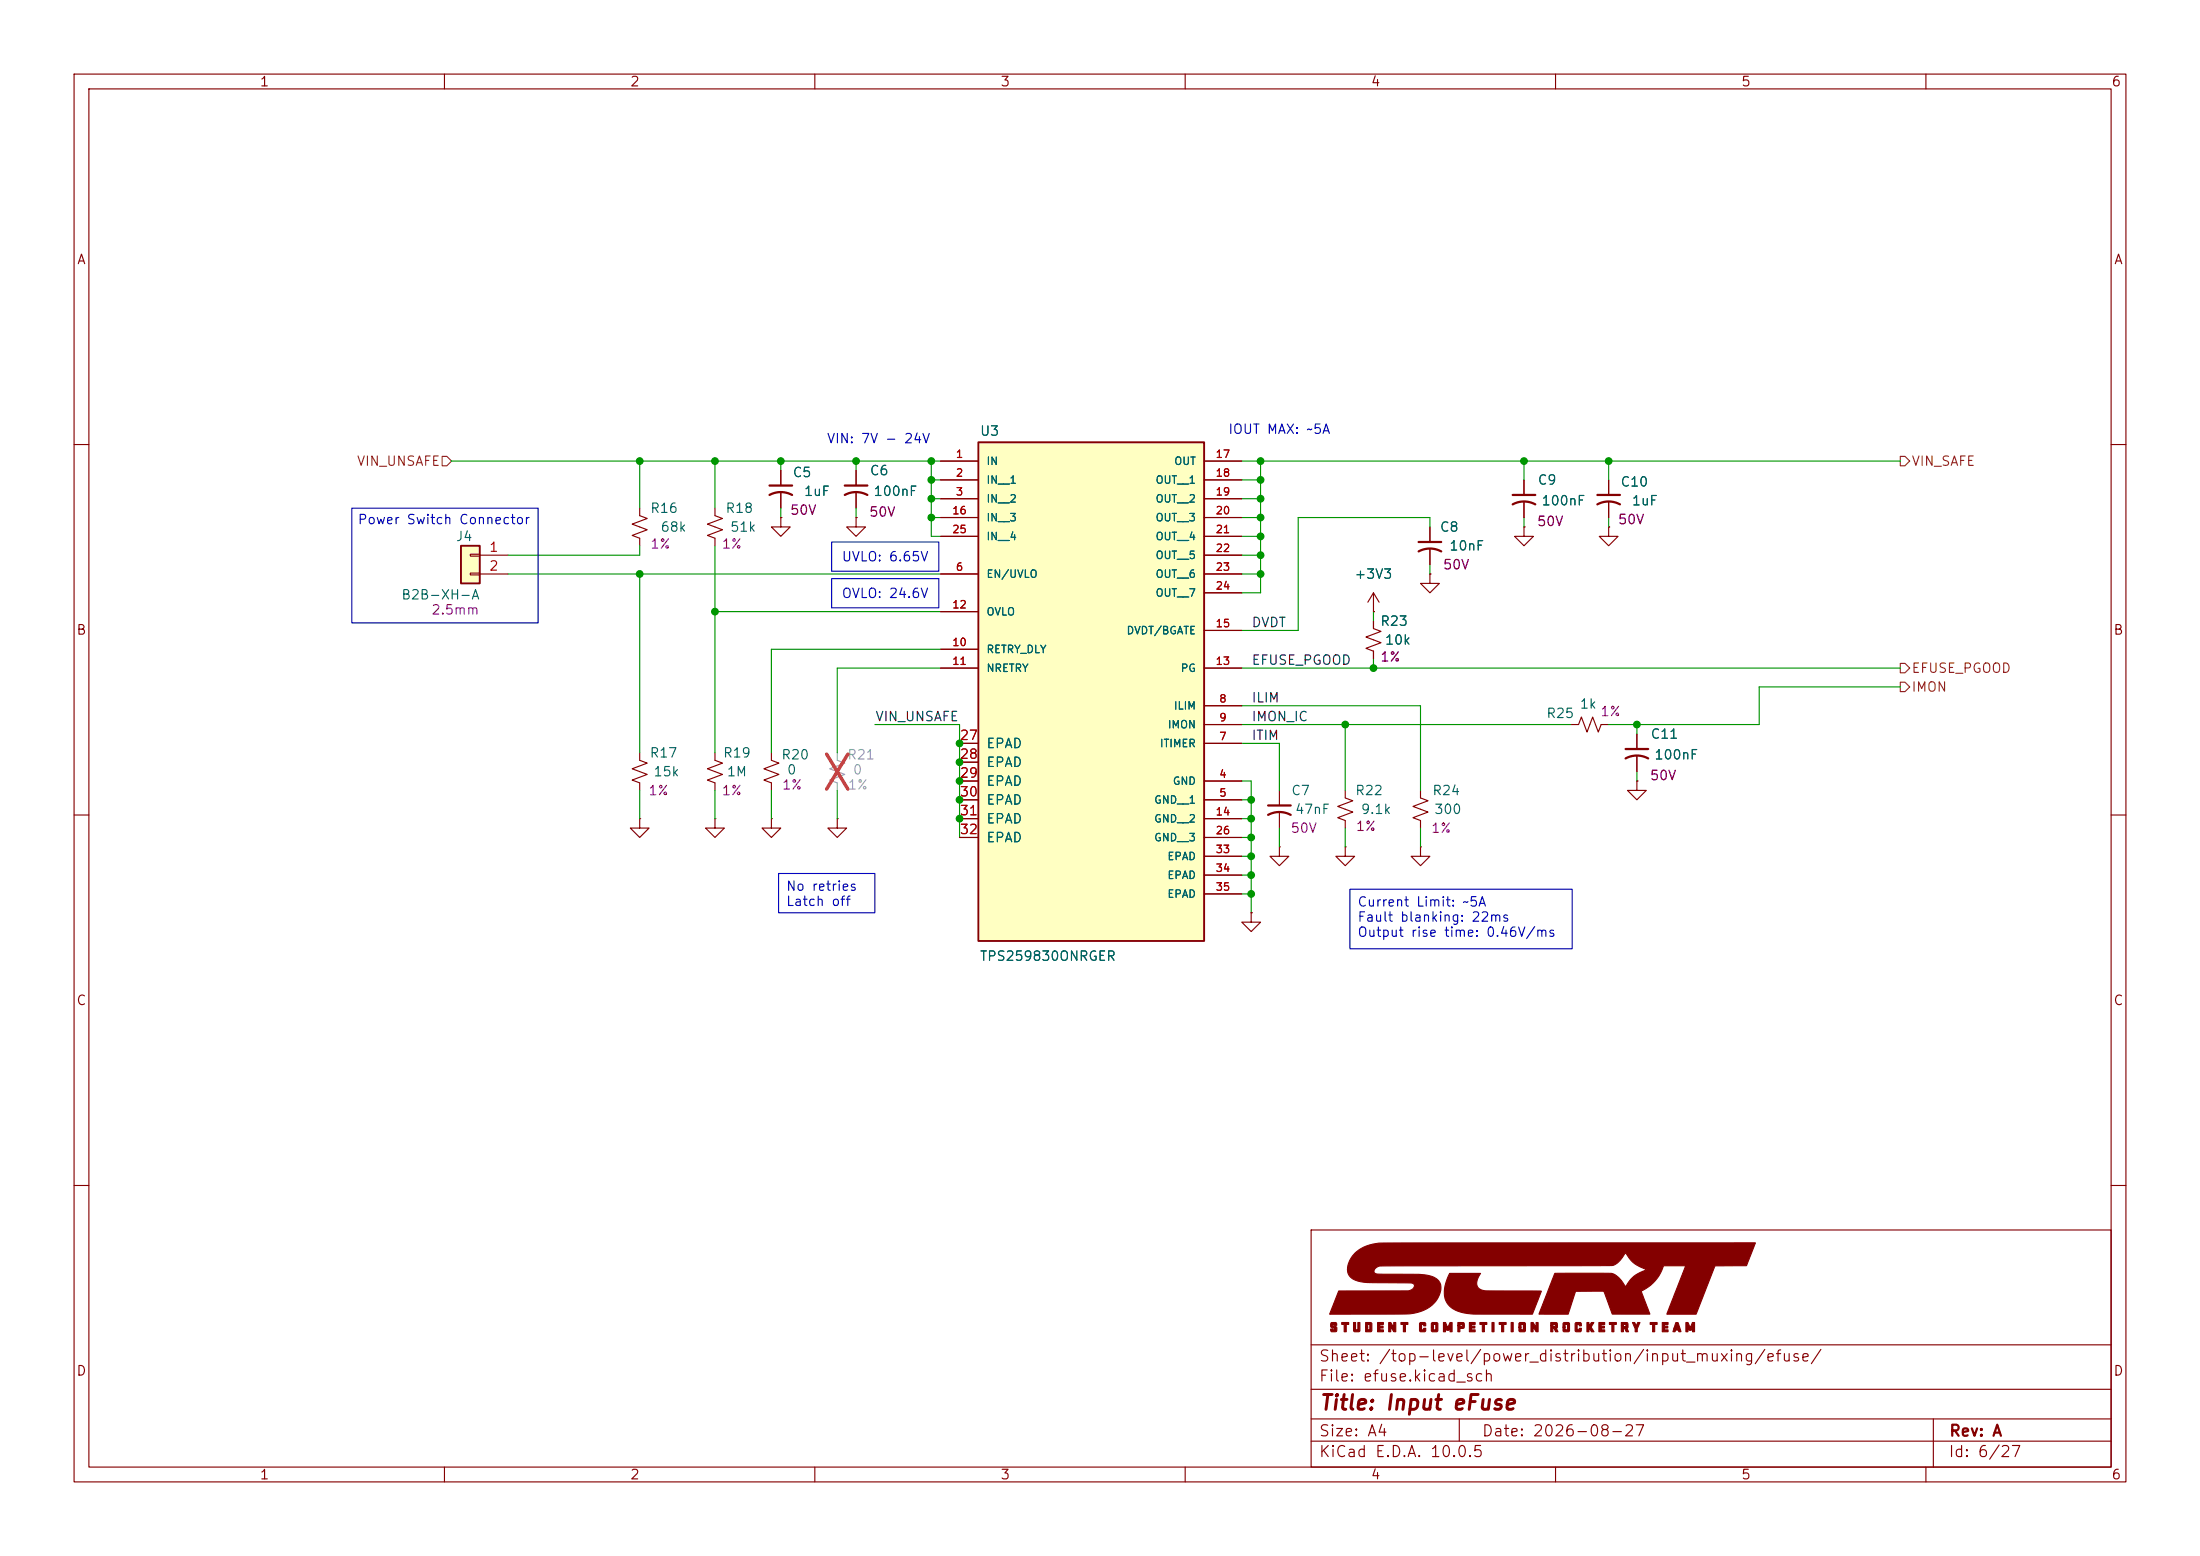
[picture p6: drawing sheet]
<svg xmlns="http://www.w3.org/2000/svg" width="297mm" height="210mm" viewBox="0 0 297 210" stroke-linecap="round" stroke-linejoin="round" font-family="sans-serif">
<g fill="none" stroke="#840000" stroke-width=".15">
<path d="M10 10h277v190h-277zM12 12h273v186h-273zM60 10v2M110 10v2M160 10v2M210 10v2M260 10v2M10 60h2M86.4 68.6v1l1 .4-2.1 .7 2.1 .8-2.1 .8 1.1 .3v1.1M193 71.1v2.1M193 74.2v2M205.7 64.8v2"/>
<path d="M205.7 67.8v2.1M217.2 64.8v2M217.2 67.8v2.1M285 60h2M185.4 82.6h.1M185.4 80l-.7 1.3M185.4 80l.8 1.3M185.4 80v2.6M10 110h2M113 110.5v1.3h1.3l-1.3 1.2-1.2-1.2h1.2M113 110.5h.1M285 110h2"/>
<path d="M10 160h2M177 166h108v32h-108zM285 160h2M60 198v2M110 198v2M160 198v2M177 194.5h108M177 191.5h108M177 187.5h108M177 181.5h108M197 191.5v3M210 198v2"/>
<path d="M260 198v2M261 191.5v6.5"/>
</g>
<g fill="#840000" stroke="#840000" stroke-width=".15">
<path d="M179.7 178.5h.6l.1 .1 .1 .3-.6-.1v.1l.1 .1a.41 .41 0 0 1 .5 .2 .41 .41 0 0 1-.2 .5h-.5l-.2-.1v-.2l.6 .1v-.2h-.1a.42 .42 0 0 1-.5-.3 .42 .42 0 0 1 .1-.5z"/>
<path d="M181.1 178.5h1v.3h-.4v.9h-.2v-.9h-.4z"/>
<path d="M182.7 178.5h.3v1h.3v-1h.3v1.1l-.1 .1h-.7l-.1-.1z"/>
<path d="M184.4 178.5h.7l.1 .1v1l-.1 .1h-.7v-.6h.2v.4h.3v-.7h-.3v.3h-.2z"/>
<path d="M186 178.5h.8v.3h-.5v.2h.4v.2h-.4v.3h.5v.2h-.8z"/>
<path d="M187.5 178.5h.3l.4 .7v-.7h.2v1.2h-.2l-.4-.6-.1 .6h-.2z"/>
<path d="M189.1 178.5h1v.3h-.4v.9h-.2v-.9h-.4z"/>
<path d="M191.8 178.5h.6l.1 .1v.3h-.3v-.1h-.3v.7h.3v-.2h.3v.3l-.1 .1h-.6l-.2-.1v-1z"/>
<path d="M193.3 178.5h.7l.1 .1v1l-.1 .1h-.7l-.1-.1v-.5h.3v.4h.3v-.7h-.3v.3h-.3v-.5z"/>
<path d="M194.9 178.5h.3l.3 .7 .3-.7h.2v1.2h-.2v-.6l-.2 .4h-.3l-.2-.4v.6h-.2z"/>
<path d="M196.8 178.5h.4a.37 .37 0 0 1 .4 .1 .37 .37 0 0 1 .1 .4l-.1 .3h-.5v.4h-.3v-.8h.3v.1h.3v-.2h-.3v.1h-.3z"/>
<path d="M198.4 178.5h.7v.3h-.5v.2h.5v.2h-.5v.3h.5v.2h-.7z"/>
<path d="M199.8 178.5h.9v.3h-.3v.9h-.3v-.9h-.3z"/>
<path d="M201.4 178.5h.3v1.2h-.3z"/>
<path d="M202.4 178.5h.9v.3h-.3v.9h-.3v-.9h-.3z"/>
<path d="M204 178.5h.3v1.2h-.3z"/>
<path d="M205.2 178.5h.6l.1 .1v1l-.1 .1h-.6l-.1-.1v-.5h.2v.4h.4v-.7h-.4v.3h-.2v-.5z"/>
<path d="M206.7 178.5h.3l.4 .7v-.7h.2v1.2h-.2l-.4-.6v.6h-.3z"/>
<path d="M209.4 178.5h.3a.34 .34 0 0 1 .4 0 .34 .34 0 0 1 .2 .4v.3l-.2 .1 .2 .4h-.3l-.2-.4h-.2v.4h-.2v-.8h.2v.1h.4v-.2h-.4v.1h-.2z"/>
<path d="M211.1 178.5h.7l.1 .1v1l-.1 .1h-.7l-.1-.1v-.5h.3v.4h.3v-.7h-.3v.3h-.3v-.5z"/>
<path d="M212.8 178.5h.6l.1 .1v.3h-.3v-.1h-.3v.7h.3v-.2h.3v.3l-.1 .1h-.6l-.2-.1v-1z"/>
<path d="M214.2 178.5h.3v.5l.3-.5h.4l-.4 .6 .4 .6h-.3l-.4-.5v.5h-.3z"/>
<path d="M215.9 178.5h.7v.3h-.5v.2h.5v.2h-.5v.3h.5v.2h-.7z"/>
<path d="M217.3 178.5h.9v.3h-.3v.9h-.3v-.9h-.3z"/>
<path d="M218.9 178.5h.4a.34 .34 0 0 1 .4 0 .34 .34 0 0 1 .1 .4v.3l-.2 .1 .3 .4h-.4l-.2-.4h-.1v.4h-.3v-.8h.3v.1h.3v-.2h-.3v.1h-.3z"/>
<path d="M220.4 178.5h.3l.2 .5 .2-.5h.3l-.4 .8v.4h-.2v-.4z"/>
<path d="M222.8 178.5h.9v.3h-.3v.9h-.3v-.9h-.3z"/>
<path d="M224.4 178.5h.8v.3h-.5v.2h.4v.2h-.4v.3h.5v.2h-.8z"/>
<path d="M226.2 178.5h.3l.4 1.2a.25 .25 0 0 1-.3-.2h-.4a.22 .22 0 0 1-.1 .2 .22 .22 0 0 1-.2 0l.1-.5h.5l-.1-.3-.1 .3h-.3z"/>
<path d="M227.6 178.5h.3l.3 .7 .3-.7h.3v1.2h-.3v-.6l-.2 .4h-.2l-.2-.4v.6h-.3z"/>
<path d="M182.8 169.2a6.3 6.3 0 0 1 4.6-1.4l49.6-.1-1.2 3.1h-4.3l-2.5 6.6h-4l2.6-6.6h-3a5.6 5.6 0 0 1-3 3.5l1.1 3.1h-5l-1.1-2.9a.24 .24 0 0 0-.1-.2 .24 .24 0 0 0-.3 0h-3.5l-1 3.1h-3.9l2.1-5.5h7.6a3.5 3.5 0 0 1 2 1.8 4.6 4.6 0 0 1 2.7-2.3 4.5 4.5 0 0 1-2.7-2.3h-.1a2.78 2.78 0 0 1-1.7 1.7l-31.3 .1a.88 .88 0 0 0-.9 .8 .93 .93 0 0 0 1 .3h3.2a10.5 10.5 0 0 1 3.9 .4 1.67 1.67 0 0 1 .7 2.4 4.7 4.7 0 0 1-4 2.5l-10.8 .1 1.2-3.2h9.4a.69 .69 0 0 0 .8-.9 2.61 2.61 0 0 0-1.6-.2h-4.4a4.5 4.5 0 0 1-2.6-.8 2.26 2.26 0 0 1 .3-2.8z"/>
<path d="M195.7 171.9h4.2a1.52 1.52 0 0 0-.2 2l.3 .2a28.8 28.8 0 0 0 5.2 .1l2.9 .1-1.2 3.1h-5.8a11.3 11.3 0 0 1-4.6-.6 2.92 2.92 0 0 1-1.2-3.9z"/>
</g>
<path d="M191.5 74.4a3.2 3.2 0 0 1 3.1 0M191.5 73.2h3.1M204.2 68.1a3.2 3.2 0 0 1 3.1 0M204.2 66.8h3.1M215.6 68.1a3.2 3.2 0 0 1 3.1 0M215.6 66.8h3.1" fill="none" stroke="#840000" stroke-width=".3"/>
<path d="M62.2 73.7h2.6v5h-2.6z" fill="#ffffc2"/>
<path d="M62.2 73.7h2.6v5h-2.6z" fill="none" stroke="#840000" stroke-width=".25"/>
<g fill="none" stroke="#840000" stroke-width=".15">
<path d="M63.5 74.8h1.3v.3h-1.3zM63.5 77.3h1.3v.3h-1.3zM64.8 74.9h3.8M64.8 77.5h3.8M105.4 63.5v2M105.4 66.5v2.1M193 77.5v1.2h1.3l-1.3 1.3-1.2-1.3h1.2M193 77.5h.1M205.7 71.1v1.3h1.3l-1.3 1.3-1.2-1.3h1.2M205.7 71.1h.1M172.7 106.7v2M172.7 109.7v2.1"/>
<path d="M168.9 123.2v1.3h1.3l-1.3 1.2-1.3-1.2h1.3M168.9 123.2h.1"/>
</g>
<path d="M103.9 66.8a3.2 3.2 0 0 1 3 0M103.9 65.5h3M171.2 110a3.2 3.2 0 0 1 3 0M171.2 108.7h3" fill="none" stroke="#840000" stroke-width=".3"/>
<path d="M132.1 59.7h30.5v67.3h-30.5z" fill="#ffffc2"/>
<path d="M132.1 59.7h30.5v67.3h-30.5z" fill="none" stroke="#840000" stroke-width=".25"/>
<g fill="none" stroke="#840000" stroke-width=".15">
<path d="M96.5 68.6v1l1 .4-2 .7 2 .8-2 .8 1 .3v1.1M105.4 69.9v1.2h1.3l-1.3 1.3-1.3-1.3h1.3M105.4 69.9h.1M105.4 63.5v2M105.4 66.5v2.1M115.6 69.9v1.2h1.2l-1.2 1.3-1.3-1.3h1.3M115.6 69.9h.1M115.6 63.5v2M115.6 66.5v2.1M127 62.2h5.1M127 64.8h5.1M127 67.3h5.1"/>
<path d="M127 77.5h5.1M127 69.9h5.1M127 72.4h5.1M162.6 62.2h5M162.6 64.8h5M162.6 67.3h5M162.6 77.5h5M162.6 69.9h5M162.6 72.4h5M162.6 74.9h5M193 77.5h.1M193 71.1v2.1"/>
<path d="M193 74.2v2M205.7 71.1h.1M205.7 64.8v2M205.7 67.8v2.1M217.2 71.1v1.3h1.2l-1.2 1.3-1.3-1.3h1.3M217.2 71.1h.1M217.2 64.8v2M217.2 67.8v2.1M127 87.6h5.1M127 90.2h5.1M127 82.6h5.1M162.6 95.3h5"/>
<path d="M162.6 97.8h5M162.6 90.2h5M162.6 85.1h5M162.6 80h5M185.4 83.8v1l1 .4-2 .8 2 .7-2 .8 1 .4v1M185.4 82.6h.1M212.1 97.8h1l.4-1 .7 2 .8-2 .8 2 .4-1h1M221 99.1v2M86.4 101.6v1l1 .4-2.1 .8 2.1 .7-2.1 .8 1.1 .4v1M86.4 110.5v1.3h1.2l-1.2 1.2-1.3-1.2h1.3M86.4 110.5h.1M96.5 101.6v1l1 .4-2 .8 2 .7-2 .8 1 .4v1"/>
<path d="M96.5 110.5v1.3h1.3l-1.3 1.2-1.3-1.2h1.3M96.5 110.5h.1M104.1 110.5v1.3h1.3l-1.3 1.2-1.2-1.2h1.2M104.1 110.5h.1M104.1 101.6v1l1.1 .4-2.1 .8 2.1 .7-2.1 .8 1 .4v1M129.5 105.4h2.6M129.5 108h2.6M129.5 100.3h2.6M129.5 110.5h2.6M129.5 113h2.6M129.5 102.9h2.6M162.6 105.4h5"/>
<path d="M162.6 108h5M162.6 100.3h5M162.6 110.5h5M162.6 113h5M162.6 115.6h5M162.6 118.1h5M172.7 114.3v1.3h1.3l-1.3 1.2-1.3-1.2h1.3M172.7 114.3h.1M181.6 106.7v1l1 .4-2 .7 2 .8-2 .8 1 .3v1.1M181.6 114.3v1.3h1.3l-1.3 1.2-1.3-1.2h1.3M181.6 114.3h.1M191.8 114.3v1.3h1.2l-1.2 1.2-1.3-1.2h1.3"/>
<path d="M191.8 114.3h.1M191.8 106.7v1l1 .4-2 .7 2 .8-2 .8 1 .3v1.1M221 105.4v1.3h1.2l-1.2 1.3-1.3-1.3h1.3M221 105.4h.1M221 102.1v2M162.6 120.7h5M168.9 123.2h.1"/>
</g>
<path d="M114 66.8a3.2 3.2 0 0 1 3.1 0M114 65.5h3.1M219.5 102.4a3.2 3.2 0 0 1 3 0M219.5 101.1h3" fill="none" stroke="#840000" stroke-width=".3"/>
<path d="M113 101.6v1l1 .4-2 .8 2 .7-2 .8 1 .4v1" fill="none" stroke="#a1a1a1" stroke-width=".15"/>
<path d="M111.6 101.8l2.9 4.7M114.5 101.8l-2.9 4.7" fill="none" stroke="#e12e31" stroke-width=".46"/>
<path d="M59.7 61.6h.6l.7 .6-.7 .7h-.6zM256.5 61.6h.7l.6 .6-.6 .7h-.7zM256.5 92.1h.7l.6 .6-.6 .6h-.7zM256.5 89.5h.7l.6 .7-.6 .6h-.7z" fill="none" stroke="#725600" stroke-width=".15"/>
<g fill="none" stroke="#009600" stroke-width=".15">
<path d="M61 62.2h66M68.6 77.5h58.4M86.4 73.7v1.2h-17.8M86.4 62.2v6.4M86.4 77.5v24.1M96.5 62.2v6.4M96.5 73.7v27.9M105.4 62.2v1.3M105.4 68.6v1.3M115.6 62.2v1.3M115.6 68.6v1.3M125.7 62.2v10.2h1.3"/>
<path d="M125.7 69.9h1.3M125.7 64.8h1.3M125.7 67.3h1.3M167.6 62.2h88.9M167.6 74.9h2.6M167.6 77.5h2.6M167.6 72.4h2.6M167.6 69.9h2.6M167.6 64.8h2.6M167.6 67.3h2.6M170.2 62.2v17.8h-2.6M193 71.1v-1.2h-17.7v15.2h-7.7"/>
<path d="M193 76.2v1.3M205.7 62.2v2.6M205.7 69.9v1.2M217.2 62.2v2.6M217.2 69.9v1.2M96.5 82.6h30.5M118.1 97.8h11.4v15.2M127 90.2h-14v11.4M127 87.6h-22.9v14M167.6 97.8h44.5M167.6 95.3h24.2v11.4M167.6 90.2h88.9"/>
<path d="M181.6 97.8v8.9M185.4 82.6v1.2M185.4 88.9v1.3M221 97.8v1.3M256.5 92.7h-19v5.1h-20.3M86.4 106.7v3.8M96.5 106.7v3.8M104.1 106.7v3.8M113 106.7v3.8M167.6 105.4h1.3v17.8M167.6 113h1.3M167.6 100.3h5.1v6.4"/>
<path d="M167.6 108h1.3M167.6 110.5h1.3M167.6 118.1h1.3M167.6 115.6h1.3M172.7 111.8v2.5M181.6 111.8v2.5M191.8 111.8v2.5M221 104.1v1.3M167.6 120.7h1.3"/>
</g>
<path d="M47.5 68.6h25.1v15.5h-25.1zM112.3 73.2h14.4v3.9h-14.4zM112.3 78.1h14.4v3.9h-14.4zM105.1 117.9h13v5.3h-13zM182.2 120h30v8.1h-30z" fill="none" stroke="#0000c2" stroke-width=".15"/>
<g fill="#009600" stroke="#009600" stroke-width=".14">
<circle cx="86.4" cy="77.5" r=".46"/>
<circle cx="105.4" cy="62.2" r=".46"/>
<circle cx="115.6" cy="62.2" r=".46"/>
<circle cx="125.7" cy="62.2" r=".46"/>
<circle cx="86.4" cy="62.2" r=".46"/>
<circle cx="96.5" cy="62.2" r=".46"/>
<circle cx="125.7" cy="64.8" r=".46"/>
<circle cx="125.7" cy="67.3" r=".46"/>
<circle cx="170.2" cy="62.2" r=".46"/>
<circle cx="170.2" cy="64.8" r=".46"/>
<circle cx="170.2" cy="74.9" r=".46"/>
<circle cx="170.2" cy="72.4" r=".46"/>
<circle cx="170.2" cy="77.5" r=".46"/>
<circle cx="217.2" cy="62.2" r=".46"/>
<circle cx="205.7" cy="62.2" r=".46"/>
<circle cx="170.2" cy="69.9" r=".46"/>
<circle cx="170.2" cy="67.3" r=".46"/>
<circle cx="168.9" cy="113" r=".46"/>
<circle cx="181.6" cy="97.8" r=".46"/>
<circle cx="168.9" cy="110.5" r=".46"/>
<circle cx="168.9" cy="108" r=".46"/>
<circle cx="168.9" cy="120.7" r=".46"/>
<circle cx="168.9" cy="118.1" r=".46"/>
<circle cx="168.9" cy="115.6" r=".46"/>
<circle cx="129.5" cy="100.3" r=".46"/>
<circle cx="129.5" cy="102.9" r=".46"/>
<circle cx="129.5" cy="105.4" r=".46"/>
<circle cx="125.7" cy="69.9" r=".46"/>
<circle cx="129.5" cy="108" r=".46"/>
<circle cx="129.5" cy="110.5" r=".46"/>
<circle cx="96.5" cy="82.6" r=".46"/>
<circle cx="185.4" cy="90.2" r=".46"/>
<circle cx="221" cy="97.8" r=".46"/>
</g>
<text font-size="2" fill="#840000" x="178" y="190.8">Title: Input eFuse</text>
<g font-size="1.5" fill="#840000">
<text x="178" y="184.1">Sheet: /top-level/power_distribution/input_muxing/efuse/</text>
<text x="178" y="186.8">File: efuse.kicad_sch</text>
<text x="178" y="197">KiCad E.D.A. 10.0.5</text>
<text x="178" y="194.2">Size: A4</text>
<text x="200" y="194.2">Date: 2026-08-27</text>
<text x="263" y="197">Id: 6/27</text>
<text x="263" y="194.2">Rev: A</text>
</g>
<g font-size="1.3" fill="#840000">
<text x="35" y="12">1</text>
<text x="85" y="12">2</text>
<text x="135" y="12">3</text>
<text x="185" y="12">4</text>
<text x="235" y="12">5</text>
<text x="285" y="12">6</text>
<text x="10.3" y="36">A</text>
<text x="285.3" y="36">A</text>
<text x="10.2" y="86">B</text>
<text x="285.2" y="86">B</text>
<text x="10.2" y="136">C</text>
<text x="285.2" y="136">C</text>
<text x="10.2" y="186">D</text>
<text x="285.2" y="186">D</text>
<text x="35" y="200">1</text>
<text x="85" y="200">2</text>
<text x="135" y="200">3</text>
<text x="185" y="200">4</text>
<text x="235" y="200">5</text>
<text x="285" y="200">6</text>
</g>
<g font-size="1.3" fill="#006464">
<text x="132.2" y="59.1">U3</text>
<text x="106.9" y="64.7">C5</text>
<text x="117.3" y="64.5">C6</text>
<text x="207.5" y="65.7">C9</text>
<text x="218.7" y="66">C10</text>
<text x="87.7" y="69.5">R16</text>
<text x="97.9" y="69.5">R18</text>
<text x="108.4" y="67.3">1uF</text>
<text x="117.8" y="67.3">100nF</text>
<text x="208" y="68.5">100nF</text>
<text x="220.2" y="68.5">1uF</text>
<text x="61.5" y="73.4">J4</text>
<text x="89.1" y="72.1">68k</text>
<text x="98.5" y="72.1">51k</text>
<text x="194.3" y="72.1">C8</text>
<text x="195.6" y="74.6">10nF</text>
<text x="54.1" y="81.2">B2B-XH-A</text>
<text x="182.8" y="78.4">+3V3</text>
<text x="186.2" y="84.8">R23</text>
<text x="186.9" y="87.3">10k</text>
<text x="213.2" y="96">1k</text>
<text x="133.1" y="101.3">EPAD</text>
<text x="208.7" y="97.2">R25</text>
<text x="222.7" y="100">C11</text>
<text x="87.6" y="102.6">R17</text>
<text x="88.1" y="105.1">15k</text>
<text x="97.5" y="102.6">R19</text>
<text x="98" y="105.1">1M</text>
<text x="105.4" y="102.8">R20</text>
<text x="106.2" y="104.8">0</text>
<text x="133.1" y="103.8">EPAD</text>
<text x="133.1" y="106.4">EPAD</text>
<text x="174.2" y="107.6">C7</text>
<text x="182.9" y="107.6">R22</text>
<text x="193.3" y="107.6">R24</text>
<text x="223.3" y="102.8">100nF</text>
<text x="133.1" y="108.9">EPAD</text>
<text x="133.1" y="111.5">EPAD</text>
<text x="133.1" y="114">EPAD</text>
<text x="174.7" y="110.2">47nF</text>
<text x="183.6" y="110.2">9.1k</text>
<text x="193.5" y="110.2">300</text>
<text x="132.2" y="130">TPS259830ONRGER</text>
</g>
<g font-size="1.3" fill="#0000c2">
<text x="165.7" y="58.9">IOUT MAX: ~5A</text>
<text x="111.5" y="60.1">VIN: 7V - 24V</text>
<text x="48.2" y="71.1">Power Switch Connector</text>
<text x="113.5" y="76.1">UVLO: 6.65V</text>
<text x="113.5" y="81">OVLO: 24.6V</text>
<text x="106" y="120.5">No retries</text>
<text x="106" y="122.6">Latch off</text>
<text x="183.2" y="122.7">Current Limit: ~5A</text>
<text x="183.2" y="124.7">Fault blanking: 22ms</text>
<text x="183.2" y="126.8">Output rise time: 0.46V/ms</text>
</g>
<g font-size="1.3" fill="#725600">
<text x="48.1" y="63.2">VIN_UNSAFE</text>
<text x="258" y="63.2">VIN_SAFE</text>
<text x="258" y="93.7">IMON</text>
<text x="258" y="91.1">EFUSE_PGOOD</text>
</g>
<g font-size="1.3" fill="#840084">
<text x="106.6" y="69.8">50V</text>
<text x="117.2" y="70.1">50V</text>
<text x="207.4" y="71.3">50V</text>
<text x="218.3" y="71.1">50V</text>
<text x="87.7" y="74.4">1%</text>
<text x="97.3" y="74.4">1%</text>
<text x="194.7" y="77.2">50V</text>
<text x="58.1" y="83.3">2.5mm</text>
<text x="186.2" y="89.6">1%</text>
<text x="216" y="97">1%</text>
<text x="87.4" y="107.6">1%</text>
<text x="97.3" y="107.6">1%</text>
<text x="105.5" y="106.9">1%</text>
<text x="222.7" y="105.6">50V</text>
<text x="174.1" y="112.7">50V</text>
<text x="182.9" y="112.5">1%</text>
<text x="193.1" y="112.7">1%</text>
</g>
<g font-size="1.3" fill="#a90000">
<text x="65.9" y="74.8">1</text>
<text x="65.9" y="77.3">2</text>
<text x="129.5" y="100.2">27</text>
<text x="129.5" y="102.7">28</text>
<text x="129.5" y="105.3">29</text>
<text x="129.5" y="107.8">30</text>
<text x="129.5" y="110.4">31</text>
<text x="129.5" y="112.9">32</text>
</g>
<g font-size="1.3" fill="#0f0f0f">
<text x="168.9" y="85">DVDT</text>
<text x="168.9" y="95.1">ILIM</text>
<text x="168.9" y="90">EFUSE_PGOOD</text>
<text x="118.1" y="97.7">VIN_UNSAFE</text>
<text x="168.9" y="97.7">IMON_IC</text>
<text x="168.9" y="100.2">ITIM</text>
</g>
<g font-size="1.3" fill="#989898">
<text x="114.3" y="102.8">R21</text>
<text x="115" y="104.8">0</text>
</g>
<text font-size="1.3" fill="#a1a1a1" x="114.4" y="106.9">1%</text>
<g font-size="1" fill="#a90000">
<text x="129" y="62">1</text>
<text x="129" y="64.6">2</text>
<text x="164" y="62">17</text>
<text x="164" y="64.6">18</text>
<text x="128.5" y="69.7">16</text>
<text x="129" y="67.1">3</text>
<text x="164" y="67.1">19</text>
<text x="164" y="69.7">20</text>
<text x="128.5" y="72.2">25</text>
<text x="129" y="77.3">6</text>
<text x="164" y="72.2">21</text>
<text x="164" y="74.7">22</text>
<text x="164" y="77.3">23</text>
<text x="128.5" y="82.4">12</text>
<text x="164" y="79.8">24</text>
<text x="128.5" y="87.4">10</text>
<text x="128.5" y="90">11</text>
<text x="164" y="90">13</text>
<text x="164" y="84.9">15</text>
<text x="164.5" y="95.1">8</text>
<text x="164.5" y="100.1">7</text>
<text x="164.5" y="97.6">9</text>
<text x="164.5" y="105.2">4</text>
<text x="164.5" y="107.8">5</text>
<text x="164" y="110.3">14</text>
<text x="164" y="112.8">26</text>
<text x="164" y="115.4">33</text>
<text x="164" y="117.9">34</text>
<text x="164" y="120.5">35</text>
</g>
<g font-size="1" fill="#006464">
<text x="133.1" y="63">IN</text>
<text x="133.1" y="65.5">IN__1</text>
<text x="155.9" y="65.5">OUT__1</text>
<text x="158.4" y="63">OUT</text>
<text x="133.1" y="68.1">IN__2</text>
<text x="133.1" y="70.6">IN__3</text>
<text x="155.9" y="68.1">OUT__2</text>
<text x="155.9" y="70.6">OUT__3</text>
<text x="133.1" y="73.2">IN__4</text>
<text x="155.9" y="73.2">OUT__4</text>
<text x="155.9" y="75.7">OUT__5</text>
<text x="133.1" y="78.2">EN/UVLO</text>
<text x="133.1" y="83.3">OVLO</text>
<text x="155.9" y="78.2">OUT__6</text>
<text x="155.9" y="80.8">OUT__7</text>
<text x="133.1" y="88.4">RETRY_DLY</text>
<text x="152" y="85.9">DVDT/BGATE</text>
<text x="133.1" y="90.9">NRETRY</text>
<text x="159.3" y="90.9">PG</text>
<text x="156.5" y="101.1">ITIMER</text>
<text x="157.6" y="98.6">IMON</text>
<text x="158.4" y="96">ILIM</text>
<text x="158.2" y="106.2">GND</text>
<text x="155.7" y="108.7">GND__1</text>
<text x="155.7" y="111.3">GND__2</text>
<text x="155.7" y="113.8">GND__3</text>
<text x="157.5" y="116.3">EPAD</text>
<text x="157.5" y="118.9">EPAD</text>
<text x="157.5" y="121.4">EPAD</text>
</g>
</svg>
